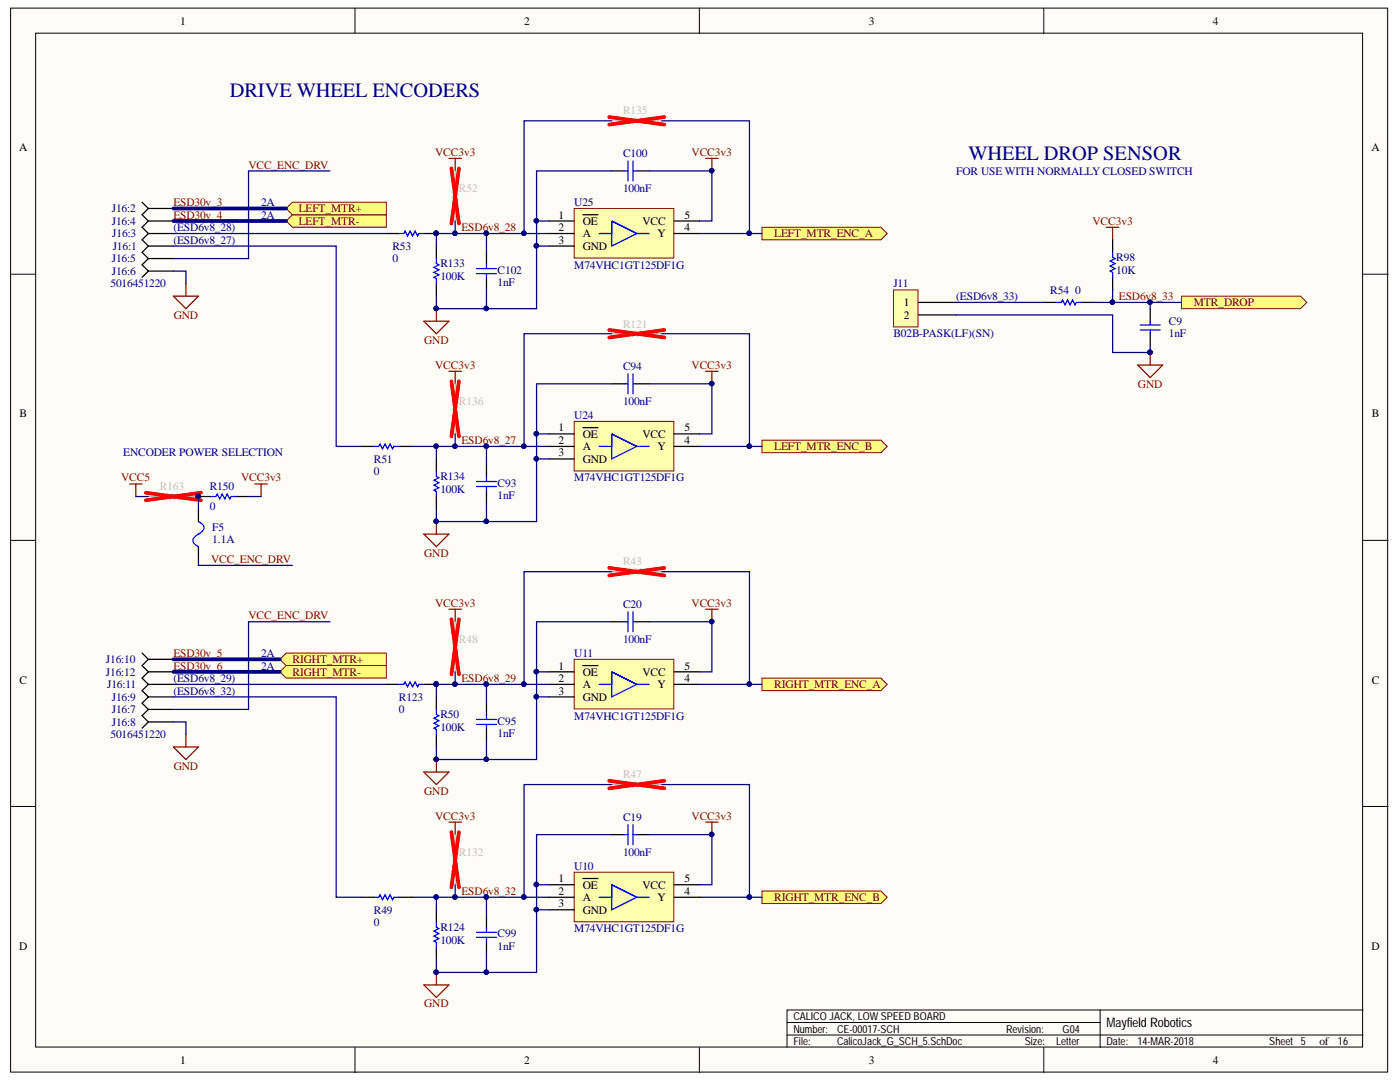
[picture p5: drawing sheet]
<svg xmlns="http://www.w3.org/2000/svg" width="279mm" height="216mm" viewBox="0 0 279 216" stroke-linecap="round" stroke-linejoin="round" font-family="sans-serif">
<g fill="#fffcf8" stroke="#000" stroke-width=".2">
<path d="M2.1 1.6h274.8v212.3h-274.8z"/>
<path d="M7.1 6.6h264.8v202.3h-264.8z"/>
</g>
<g fill="none" stroke="#000" stroke-width=".2">
<path d="M70.8 1.6v5M139.6 1.6v5M208.3 1.6v5M2.1 54.7h5M272 54.7h5M2.1 107.8h5M272 107.8h5M2.1 160.9h5M272 160.9h5M70.8 209v5M139.6 209v5M157.1 206.5h114.9"/>
<path d="M157.1 204h62.5M208.3 209v5M219.6 201.5v7.5M272 201.5h-114.9v7.5"/>
</g>
<g fill="#ffff80" stroke="#800000" stroke-width=".2">
<path d="M152.1 45.3h23.7l1.3 1.3-1.3 1.2h-23.7z" fill-rule="evenodd"/>
<path d="M152.1 87.8h23.7l1.3 1.3-1.3 1.2h-23.7z" fill-rule="evenodd"/>
<path d="M235.8 59.1h23.7l1.3 1.2-1.3 1.3h-23.7z" fill-rule="evenodd"/>
<path d="M152.1 135.3h23.7l1.3 1.3-1.3 1.2h-23.7z" fill-rule="evenodd"/>
<path d="M152.1 177.8h23.7l1.3 1.2-1.3 1.3h-23.7z" fill-rule="evenodd"/>
</g>
<g fill="none" stroke="#000" stroke-width=".25">
<path d="M77.1 46.6h2.5M84.6 46.6h2.5M97.1 50.3v2.5M97.1 55.3v2.5M222.1 47.8v2.5M222.1 55.3v2.5M229.5 61.6v2.5M229.5 66.6v2.5M72.1 89.1h2.5M79.6 89.1h2.5M97.1 92.8v2.5M97.1 97.8v2.5"/>
<path d="M77.1 136.6h2.5M84.6 136.6h2.5M97.1 140.3v2.5M97.1 145.3v2.5M72.1 179h2.5M79.6 179h2.5M97.1 182.8v2.5M97.1 187.8v2.5"/>
</g>
<g fill="none" stroke="#00f" stroke-width=".25">
<path d="M79.6 46.6h1l.2-.5 .5 1 .5-1 .5 1 .5-1 .5 1 .3-.5h1M95.1 53.6h4M95.1 54.6h4M97.1 52.8v.8M97.1 54.6v.7M222.1 50.3v1l.5 .3-1 .5 1 .5-1 .5 1 .5-1 .5 .5 .2v1M227.5 64.8h4M227.5 65.8h4M229.5 64.1v.7M229.5 65.8v.8M74.6 89.1h1l.2-.5 .5 1 .5-1 .5 1 .5-1 .5 1 .3-.5h1M95.1 96.1h4"/>
<path d="M95.1 97.1h4M97.1 95.3v.8M97.1 97.1v.7M79.6 136.6h1l.2-.5 .5 1 .5-1 .5 1 .5-1 .5 1 .3-.5h1M95.1 143.6h4M95.1 144.6h4M97.1 142.8v.8M97.1 144.6v.7M74.6 179h1l.2-.5 .5 1 .5-1 .5 1 .5-1 .5 1 .3-.5h1M95.1 186h4M95.1 187h4M97.1 185.3v.7"/>
<path d="M97.1 187v.8"/>
</g>
<g fill="none" stroke="#800000" stroke-width=".25">
<path d="M89.6 31.6h2.5M90.8 31.6v2.5M220.8 45.3h2.5M222.1 45.3v2.5M84.6 64.1h5l-2.5 2.5zM87.1 61.6v2.5M89.6 74.1h2.5M90.8 74.1v2.5M227 72.8h5l-2.5 2.5zM229.5 70.3v2.5M84.6 106.6h5l-2.5 2.5zM87.1 104.1v2.5"/>
<path d="M89.6 121.6h2.5M90.8 121.6v2.5M84.6 154.1h5l-2.5 2.4zM87.1 151.6v2.5M89.6 164h2.5M90.8 164v2.5M84.6 196.5h5l-2.5 2.5zM87.1 194v2.5"/>
</g>
<g fill="#000080" stroke="#000080" stroke-width=".2">
<circle cx="87" cy="61.5" r=".45"/>
<circle cx="87" cy="104" r=".45"/>
<circle cx="229.5" cy="70.3" r=".45"/>
<circle cx="87" cy="151.5" r=".45"/>
<circle cx="87" cy="194" r=".45"/>
<circle cx="87" cy="46.5" r=".45"/>
<circle cx="87" cy="136.5" r=".45"/>
</g>
<path d="M90.8 34.1v3.5l.5 .3-1 .5 1 .5-1 .5 1 .5-1 .5 .5 .2v3.5M90.8 76.6v3.5l.5 .2-1 .5 1 .5-1 .5 1 .5-1 .5 .5 .3v3.5M90.8 124.1v3.5l.5 .2-1 .5 1 .5-1 .5 1 .5-1 .5 .5 .3v3.5M90.8 166.5v3.5l.5 .3-1 .5 1 .5-1 .5 1 .5-1 .5 .5 .2v3.5" fill="none" stroke="#bfbebc" stroke-width=".25"/>
<path d="M90.1 33.6l1.5 11M91.6 33.6l-1.5 11M90.1 76.1l1.5 11M91.6 76.1l-1.5 11M90.1 123.6l1.5 11M91.6 123.6l-1.5 11M90.1 166l1.5 11M91.6 166l-1.5 11" fill="none" stroke="#f00" stroke-width=".75"/>
<g fill="#ffff80" stroke="#800000" stroke-width=".2">
<path d="M57.1 44.1l1.2-1.2h18.8v2.4h-18.8z" fill-rule="evenodd"/>
<path d="M57.1 41.6l1.2-1.2h18.8v2.5h-18.8z" fill-rule="evenodd"/>
</g>
<path d="M34.6 59.1h5l-2.5 2.5zM37.1 56.6v2.5M25.9 96.6h2.5M27.1 96.6v2.5" fill="none" stroke="#800000" stroke-width=".25"/>
<g fill="#ffff80" stroke="#800000" stroke-width=".2">
<path d="M55.8 131.6l1.3-1.3h20v2.5h-20z" fill-rule="evenodd"/>
<path d="M55.8 134.1l1.3-1.3h20v2.5h-20z" fill-rule="evenodd"/>
</g>
<path d="M34.6 149.1h5l-2.5 2.5zM37.1 146.6v2.5" fill="none" stroke="#800000" stroke-width=".25"/>
<path d="M208.3 60.3h2.5M215.8 60.3h2.5" fill="none" stroke="#000" stroke-width=".25"/>
<path d="M210.8 60.3h1l.3-.5 .5 1 .5-1 .5 1 .5-1 .5 1 .2-.5h1" fill="none" stroke="#00f" stroke-width=".25"/>
<path d="M114.6 41.6h19.9v9.9h-19.9z" fill="#ffffb0" stroke="#800000" stroke-width=".2"/>
<path d="M109.6 44.1h5M109.6 46.6h5M109.6 49.1h5M116.3 42.9h3M134.6 44.1h5M134.6 46.6h5" fill="none" stroke="#000" stroke-width=".25"/>
<path d="M119.6 46.6h2.5v-2.5v5l5-2.5-5-2.5 5 2.5h2.5" fill="none" stroke="#00f" stroke-width=".25"/>
<path d="M114.6 84.1h19.9v9.9h-19.9z" fill="#ffffb0" stroke="#800000" stroke-width=".2"/>
<path d="M109.6 86.6h5M109.6 89.1h5M109.6 91.6h5M116.3 85.3h3M134.6 86.6h5M134.6 89.1h5" fill="none" stroke="#000" stroke-width=".25"/>
<path d="M119.6 89.1h2.5v-2.5v5l5-2.5-5-2.5 5 2.5h2.5" fill="none" stroke="#00f" stroke-width=".25"/>
<path d="M114.6 131.6h19.9v9.9h-19.9z" fill="#ffffb0" stroke="#800000" stroke-width=".2"/>
<path d="M109.6 134.1h5M109.6 136.6h5M109.6 139.1h5M116.3 132.8h3M134.6 134.1h5M134.6 136.6h5" fill="none" stroke="#000" stroke-width=".25"/>
<path d="M119.6 136.6h2.5v-2.5v5l5-2.5-5-2.5 5 2.5h2.5" fill="none" stroke="#00f" stroke-width=".25"/>
<path d="M114.6 174h19.9v9.9h-19.9z" fill="#ffffb0" stroke="#800000" stroke-width=".2"/>
<g fill="none" stroke="#000" stroke-width=".25">
<path d="M122.1 34.1h2.5M127.1 34.1h2.5M28.4 40.4l1.2 1.2M29.6 49.1h5M29.6 46.6l-1.2 1.2 1.2 1.3M29.6 49.1l-1.2 1.2 1.2 1.3M29.6 41.6h5M29.6 41.6l-1.2 1.3 1.2 1.2M29.6 46.6h5M29.6 44.1l-1.2 1.2 1.2 1.3M29.6 44.1h5M29.6 51.6h5"/>
<path d="M29.6 51.6l-1.2 1.2 1.2 1.3M29.6 54.1h5M29.6 54.1l-1.2 1.2M87.1 49.1v2.5M87.1 56.6v2.5M122.1 76.6h2.5M127.1 76.6h2.5M39.6 99.1h2.5M47.1 99.1h2.5M87.1 91.6v2.5M87.1 99.1v2.5M28.4 130.3l1.2 1.3"/>
<path d="M29.6 139.1l-1.2 1.2 1.2 1.3M29.6 139.1h5M29.6 136.6l-1.2 1.2 1.2 1.3M29.6 131.6h5M29.6 131.6l-1.2 1.2 1.2 1.3M29.6 136.6h5M29.6 134.1l-1.2 1.2 1.2 1.3M29.6 134.1h5M87.1 139.1v2.5M122.1 124.1h2.5M127.1 124.1h2.5M29.6 141.6h5"/>
<path d="M29.6 141.6l-1.2 1.2 1.2 1.3M29.6 144.1h5M29.6 144.1l-1.2 1.2M87.1 146.6v2.5M109.6 176.5h5M109.6 179h5M116.3 175.3h3M122.1 166.5h2.5M127.1 166.5h2.5M134.6 176.5h5M134.6 179h5M87.1 181.5v2.5"/>
<path d="M87.1 189v2.5M109.6 181.5h5"/>
</g>
<g fill="none" stroke="#00f" stroke-width=".25">
<path d="M124.6 34.1h.7M125.3 32.1v4M126.3 32.1v4M126.3 34.1h.8M87.1 51.6v1l.5 .2-1 .5 1 .5-1 .5 1 .5-1 .5 .5 .3v1M124.6 76.6h.7M125.3 74.6v4M126.3 74.6v4M126.3 76.6h.8M42.1 99.1h1l.3-.5 .5 1 .5-1 .5 1 .5-1 .5 1 .2-.5h1M87.1 94.1v1l.5 .2-1 .5 1 .5-1 .5 1 .5-1 .5 .5 .3v1M124.6 124.1h.7"/>
<path d="M125.3 122.1v4M126.3 122.1v4M126.3 124.1h.8M87.1 141.6v1l.5 .2-1 .5 1 .5-1 .5 1 .5-1 .5 .5 .3v1M119.6 179h2.5v-2.5v5l5-2.5-5-2.5 5 2.5h2.5M124.6 166.5h.7M125.3 164.5v4M126.3 164.5v4M126.3 166.5h.8M87.1 184v1l.5 .3-1 .5 1 .5-1 .5 1 .5-1 .5 .5 .2v1"/>
</g>
<path d="M140.8 31.6h2.5M142.1 31.6v2.5M140.8 74.1h2.5M142.1 74.1v2.5M50.9 96.6h2.4M52.1 96.6v2.5M140.8 121.6h2.5M142.1 121.6v2.5M140.8 164h2.5M142.1 164v2.5" fill="none" stroke="#800000" stroke-width=".25"/>
<g fill="#000080" stroke="#000080" stroke-width=".2">
<circle cx="142" cy="34.1" r=".45"/>
<circle cx="142" cy="76.5" r=".45"/>
<circle cx="142" cy="124" r=".45"/>
<circle cx="142" cy="166.5" r=".45"/>
<circle cx="39.6" cy="99" r=".45"/>
</g>
<path d="M122.1 24.1h3.5l.2-.5 .5 1 .5-1 .5 1 .5-1 .5 1 .3-.5h3.5M122.1 66.6h3.5l.2-.5 .5 1 .5-1 .5 1 .5-1 .5 1 .3-.5h3.5M29.6 99.1h3.5l.3-.5 .5 1 .5-1 .5 1 .5-1 .5 1 .2-.5h3.5M122.1 114.1h3.5l.2-.5 .5 1 .5-1 .5 1 .5-1 .5 1 .3-.5h3.5M122.1 156.5h3.5l.2-.5 .5 1 .5-1 .5 1 .5-1 .5 1 .3-.5h3.5" fill="none" stroke="#bfbebc" stroke-width=".25"/>
<path d="M121.6 23.4l11 1.5M132.6 23.4l-11 1.5M121.6 65.8l11 1.5M132.6 65.8l-11 1.5M29.1 98.3l11 1.5M40.1 98.3l-11 1.5M121.6 113.3l11 1.5M132.6 113.3l-11 1.5M121.6 155.8l11 1.5M132.6 155.8l-11 1.5" fill="none" stroke="#f00" stroke-width=".75"/>
<path d="M178.3 57.8h4.9v7.4h-4.9z" fill="#ffffb0" stroke="#800000" stroke-width=".2"/>
<path d="M183.3 60.3h7.5M183.3 62.8h7.5M39.6 101.6v2.5M39.6 109.1v2.5" fill="none" stroke="#000" stroke-width=".25"/>
<path d="M39.6 104.1l.2 .1a1.16 1.16 0 0 1 .9 1.1 1.16 1.16 0 0 1-.9 1.1l-.3 .2a1.18 1.18 0 0 0-.9 1.1 1.18 1.18 0 0 0 .6 1.1l.4 .3" fill="none" stroke="#00f" stroke-width=".25"/>
<g fill="none" stroke="#000080" stroke-width=".25">
<path d="M65.8 34.1h-16.2v17.5h-15M122.1 34.1h-15v10M122.1 24.1h-17.5v22.5M129.6 34.1h12.5v10h-2.5M132.1 24.1h17.5v22.5M34.6 49.1h32.5v40h5M34.6 54.1h2.5v2.5M34.6 46.6h42.5M90.8 44.1v2.5M97.1 57.8v3.8h-10v-2.5M97.1 46.6v3.7M107.1 49.1h2.5"/>
<path d="M109.6 44.1h-2.5v17.5h-10M109.6 46.6h-22.5v2.5M139.6 46.6h12.5M222.1 57.8v2.5M122.1 76.6h-15v10M122.1 66.6h-17.5v22.5M129.6 76.6h12.5v10h-2.5M132.1 66.6h17.5v22.5M190.8 62.8h31.3v7.5h7.4v-1.2M190.8 60.3h17.5M218.3 60.3h17.5M229.5 60.3v1.3"/>
<path d="M27.1 99.1h2.5M39.6 99.1v2.5M49.6 99.1h2.5M82.1 89.1h27.5M87.1 89.1v2.5M90.8 86.6v2.5M97.1 89.1v3.7M107.1 91.6h2.5M109.6 86.6h-2.5v17.5h-10M139.6 89.1h12.5M39.6 111.6v1.2h18.7M97.1 100.3v3.8h-10v-2.5"/>
<path d="M122.1 114.1h-17.5v22.5M132.1 114.1h17.5v22.5M34.6 139.1h32.5v39.9h5M34.6 136.6h42.5M65.8 124.1h-16.2v17.5h-15M90.8 134.1v2.5M97.1 136.6v3.7M107.1 139.1h2.5M109.6 134.1h-2.5v17.5h-10M109.6 136.6h-22.5v2.5M122.1 124.1h-15v10M129.6 124.1h12.5v10h-2.5"/>
<path d="M139.6 136.6h12.5M34.6 144.1h2.5v2.5M97.1 147.8v3.8h-10v-2.5M122.1 156.5h-17.5v22.5M132.1 156.5h17.5v22.5M82.1 179h27.5M87.1 179v2.5M90.8 176.5v2.5M97.1 179v3.8M109.6 176.5h-2.5v17.5h-10M122.1 166.5h-15v10M129.6 166.5h12.5v10h-2.5"/>
<path d="M139.6 179h12.5M97.1 190.3v3.7h-10v-2.5M107.1 181.5h2.5"/>
</g>
<g fill="#000080" stroke="#000080" stroke-width=".2">
<circle cx="87" cy="46.5" r=".45"/>
<circle cx="97" cy="46.5" r=".45"/>
<circle cx="87" cy="61.5" r=".45"/>
<circle cx="97" cy="61.5" r=".45"/>
<circle cx="87" cy="89" r=".45"/>
<circle cx="97" cy="89" r=".45"/>
<circle cx="87" cy="104" r=".45"/>
<circle cx="97" cy="104" r=".45"/>
<circle cx="229.5" cy="60.3" r=".45"/>
<circle cx="87" cy="136.5" r=".45"/>
<circle cx="97" cy="136.5" r=".45"/>
<circle cx="87" cy="151.5" r=".45"/>
<circle cx="97" cy="151.5" r=".45"/>
<circle cx="87" cy="179" r=".45"/>
<circle cx="97" cy="179" r=".45"/>
<circle cx="87" cy="194" r=".45"/>
<circle cx="97" cy="194" r=".45"/>
<circle cx="229.5" cy="70.3" r=".45"/>
<circle cx="222" cy="60.3" r=".45"/>
<circle cx="149.5" cy="46.5" r=".45"/>
<circle cx="149.5" cy="89" r=".45"/>
<circle cx="149.5" cy="136.5" r=".45"/>
<circle cx="149.5" cy="179" r=".45"/>
<circle cx="107" cy="44" r=".45"/>
<circle cx="107" cy="49" r=".45"/>
<circle cx="107" cy="86.5" r=".45"/>
<circle cx="107" cy="91.5" r=".45"/>
<circle cx="107" cy="134" r=".45"/>
<circle cx="107" cy="139" r=".45"/>
<circle cx="107" cy="176.5" r=".45"/>
<circle cx="107" cy="181.5" r=".45"/>
<circle cx="142" cy="34.1" r=".45"/>
<circle cx="142" cy="76.5" r=".45"/>
<circle cx="142" cy="124" r=".45"/>
<circle cx="142" cy="166.5" r=".45"/>
<circle cx="104.5" cy="46.5" r=".45"/>
<circle cx="90.8" cy="46.5" r=".45"/>
<circle cx="90.8" cy="89" r=".45"/>
<circle cx="104.5" cy="89" r=".45"/>
<circle cx="90.8" cy="136.5" r=".45"/>
<circle cx="104.5" cy="136.5" r=".45"/>
<circle cx="90.8" cy="179" r=".45"/>
<circle cx="104.5" cy="179" r=".45"/>
<circle cx="39.6" cy="99" r=".45"/>
</g>
<path d="M34.6 44.1h22.5M34.6 41.6h22.5M34.6 131.6h21.2M34.6 134.1h21.2" fill="none" stroke="#000080" stroke-width=".75"/>
<g font-size="4.1" fill="#000080">
<text x="45.8" y="19.5">DRIVE WHEEL ENCODERS</text>
<text x="193.3" y="32">WHEEL DROP SENSOR</text>
</g>
<text font-size="2.6" x="220.8" y="205">Mayfield Robotics</text>
<g font-size="2.3">
<text x="35.9" y="4.9">1</text>
<text x="104.6" y="4.9">2</text>
<text x="173.4" y="4.9">3</text>
<text x="242.1" y="4.9">4</text>
<text x="3.8" y="30.2">A</text>
<text x="273.7" y="30.2">A</text>
<text x="111.5" y="43.6">1</text>
<text x="111.5" y="46.1">2</text>
<text x="116.3" y="44.9">OE</text>
<text x="116.3" y="47.4">A</text>
<text x="128.2" y="44.9">VCC</text>
<text x="131.2" y="47.4">Y</text>
<text x="136.6" y="46.1">4</text>
<text x="136.6" y="43.6">5</text>
<text x="111.5" y="48.6">3</text>
<text x="116.3" y="49.9">GND</text>
<text x="180.4" y="61.1">1</text>
<text x="180.4" y="63.6">2</text>
<text x="3.9" y="83.3">B</text>
<text x="273.8" y="83.3">B</text>
<text x="111.5" y="86.1">1</text>
<text x="111.5" y="88.6">2</text>
<text x="116.3" y="87.4">OE</text>
<text x="116.3" y="89.8">A</text>
<text x="128.2" y="87.4">VCC</text>
<text x="131.2" y="89.8">Y</text>
<text x="136.6" y="88.6">4</text>
<text x="136.6" y="86.1">5</text>
<text x="111.5" y="91.1">3</text>
<text x="116.3" y="92.3">GND</text>
<text x="3.9" y="136.4">C</text>
<text x="111.5" y="133.6">1</text>
<text x="111.5" y="136.1">2</text>
<text x="116.3" y="134.8">OE</text>
<text x="116.3" y="137.3">A</text>
<text x="128.2" y="134.8">VCC</text>
<text x="131.2" y="137.3">Y</text>
<text x="136.6" y="136.1">4</text>
<text x="136.6" y="133.6">5</text>
<text x="273.8" y="136.4">C</text>
<text x="111.5" y="138.6">3</text>
<text x="116.3" y="139.8">GND</text>
<text x="111.5" y="176.1">1</text>
<text x="111.5" y="178.6">2</text>
<text x="116.3" y="177.3">OE</text>
<text x="116.3" y="179.8">A</text>
<text x="128.2" y="177.3">VCC</text>
<text x="131.2" y="179.8">Y</text>
<text x="136.6" y="178.6">4</text>
<text x="136.6" y="176.1">5</text>
<text x="111.5" y="181">3</text>
<text x="116.3" y="182.3">GND</text>
<text x="3.8" y="189.5">D</text>
<text x="273.7" y="189.5">D</text>
<text x="263.3" y="208.5">of</text>
<text x="35.9" y="212.2">1</text>
<text x="104.6" y="212.2">2</text>
<text x="173.4" y="212.2">3</text>
<text x="242.1" y="212.2">4</text>
</g>
<g font-size="2.3" fill="#bfbebc">
<text x="124.3" y="22.8">R135</text>
<text x="91.6" y="38.4">R52</text>
<text x="124.3" y="65.4">R121</text>
<text x="91.6" y="80.8">R136</text>
<text x="31.9" y="97.8">R163</text>
<text x="124.3" y="112.8">R43</text>
<text x="91.6" y="128.4">R48</text>
<text x="124.3" y="155.3">R47</text>
<text x="91.6" y="170.8">R132</text>
</g>
<g font-size="2.3" fill="#800000">
<text x="49.6" y="33.7">VCC_ENC_DRV</text>
<text x="86.9" y="31.1">VCC3v3</text>
<text x="138" y="31.1">VCC3v3</text>
<text x="34.6" y="41.1">ESD30v_3</text>
<text x="34.6" y="43.6">ESD30v_4</text>
<text x="59.6" y="44.9">LEFT_MTR-</text>
<text x="59.6" y="42.4">LEFT_MTR+</text>
<text x="92.1" y="46.1">ESD6v8_28</text>
<text x="154.5" y="47.4">LEFT_MTR_ENC_A</text>
<text x="218.1" y="44.9">VCC3v3</text>
<text x="223.3" y="59.9">ESD6v8_33</text>
<text x="34.7" y="63.6">GND</text>
<text x="238.3" y="61.1">MTR_DROP</text>
<text x="84.7" y="68.6">GND</text>
<text x="86.9" y="73.6">VCC3v3</text>
<text x="138" y="73.6">VCC3v3</text>
<text x="227.1" y="77.4">GND</text>
<text x="92.1" y="88.6">ESD6v8_27</text>
<text x="154.5" y="89.8">LEFT_MTR_ENC_B</text>
<text x="24.2" y="96.1">VCC5</text>
<text x="48.1" y="96.1">VCC3v3</text>
<text x="42.1" y="112.3">VCC_ENC_DRV</text>
<text x="84.7" y="111.1">GND</text>
<text x="49.6" y="123.5">VCC_ENC_DRV</text>
<text x="86.9" y="121.1">VCC3v3</text>
<text x="138" y="121.1">VCC3v3</text>
<text x="34.6" y="131.1">ESD30v_5</text>
<text x="34.6" y="133.6">ESD30v_6</text>
<text x="58.4" y="132.3">RIGHT_MTR+</text>
<text x="58.4" y="134.8">RIGHT_MTR-</text>
<text x="92.1" y="136.1">ESD6v8_29</text>
<text x="154.5" y="137.3">RIGHT_MTR_ENC_A</text>
<text x="34.7" y="153.6">GND</text>
<text x="84.7" y="158.6">GND</text>
<text x="86.9" y="163.5">VCC3v3</text>
<text x="138" y="163.5">VCC3v3</text>
<text x="92.1" y="178.6">ESD6v8_32</text>
<text x="154.5" y="179.8">RIGHT_MTR_ENC_B</text>
<text x="84.7" y="201">GND</text>
</g>
<g font-size="2.3" fill="#000080">
<text x="124.3" y="31.4">C100</text>
<text x="190.8" y="34.8">FOR USE WITH NORMALLY CLOSED SWITCH</text>
<text x="52.1" y="41.1">2A</text>
<text x="114.6" y="41.1">U25</text>
<text x="124.3" y="38.4">100nF</text>
<text x="22.3" y="42.4">J16:2</text>
<text x="22.3" y="44.9">J16:4</text>
<text x="22.4" y="47.4">J16:3</text>
<text x="34.6" y="46.1">(ESD6v8_28)</text>
<text x="52.1" y="43.6">2A</text>
<text x="22.3" y="52.3">J16:5</text>
<text x="22.5" y="49.9">J16:1</text>
<text x="34.6" y="48.6">(ESD6v8_27)</text>
<text x="78.3" y="52.3">0</text>
<text x="78.3" y="49.9">R53</text>
<text x="87.9" y="53.4">R133</text>
<text x="114.6" y="53.6">M74VHC1GT125DF1G</text>
<text x="222.8" y="52.1">R98</text>
<text x="22.1" y="57.3">5016451220</text>
<text x="22.3" y="54.9">J16:6</text>
<text x="87.9" y="55.9">100K</text>
<text x="99.3" y="57.1">1nF</text>
<text x="99.3" y="54.6">C102</text>
<text x="178.3" y="57.3">J11</text>
<text x="190.8" y="59.9">(ESD6v8_33)</text>
<text x="209.6" y="58.6">R54</text>
<text x="214.6" y="58.6">0</text>
<text x="222.8" y="54.6">10K</text>
<text x="233.3" y="64.9">C9</text>
<text x="178.3" y="67.3">B02B-PASK(LF)(SN)</text>
<text x="233.3" y="67.3">1nF</text>
<text x="124.3" y="73.8">C94</text>
<text x="114.6" y="83.6">U24</text>
<text x="124.3" y="80.8">100nF</text>
<text x="24.6" y="91.1">ENCODER POWER SELECTION</text>
<text x="74.6" y="94.9">0</text>
<text x="74.6" y="92.3">R51</text>
<text x="87.9" y="95.8">R134</text>
<text x="41.9" y="101.8">0</text>
<text x="41.9" y="97.8">R150</text>
<text x="87.9" y="98.3">100K</text>
<text x="99.3" y="99.6">1nF</text>
<text x="99.3" y="97.1">C93</text>
<text x="114.6" y="96.1">M74VHC1GT125DF1G</text>
<text x="42.4" y="105.9">F5</text>
<text x="42.4" y="108.3">1.1A</text>
<text x="124.3" y="121.3">C20</text>
<text x="52.1" y="131.1">2A</text>
<text x="114.6" y="131.1">U11</text>
<text x="124.3" y="128.4">100nF</text>
<text x="21.1" y="132.3">J16:10</text>
<text x="21.1" y="134.8">J16:12</text>
<text x="21.4" y="137.3">J16:11</text>
<text x="34.6" y="136.1">(ESD6v8_29)</text>
<text x="52.1" y="133.6">2A</text>
<text x="22.3" y="142.3">J16:7</text>
<text x="22.3" y="139.8">J16:9</text>
<text x="34.6" y="138.6">(ESD6v8_32)</text>
<text x="79.6" y="142.3">0</text>
<text x="79.6" y="139.8">R123</text>
<text x="87.9" y="143.3">R50</text>
<text x="114.6" y="143.6">M74VHC1GT125DF1G</text>
<text x="22.1" y="147.3">5016451220</text>
<text x="22.3" y="144.9">J16:8</text>
<text x="87.9" y="145.8">100K</text>
<text x="99.3" y="147.1">1nF</text>
<text x="99.3" y="144.6">C95</text>
<text x="124.3" y="163.8">C19</text>
<text x="114.6" y="173.5">U10</text>
<text x="124.3" y="170.8">100nF</text>
<text x="74.6" y="184.8">0</text>
<text x="74.6" y="182.3">R49</text>
<text x="87.9" y="185.8">R124</text>
<text x="87.9" y="188.3">100K</text>
<text x="99.3" y="189.6">1nF</text>
<text x="99.3" y="187">C99</text>
<text x="114.6" y="186">M74VHC1GT125DF1G</text>
</g>
<g font-size="2.2">
<text x="158.3" y="203.5">CALICOJACK, LOW SPEEDBOARD</text>
<text x="158.3" y="206.1">Number:</text>
<text x="158.3" y="208.5">File:</text>
<text x="167" y="206.1">CE-00017-SCH</text>
<text x="167" y="208.5">CalicoJack_G_SCH_5.SchDoc</text>
<text x="200.8" y="206.1">Revision:</text>
<text x="204.5" y="208.5">Size:</text>
<text x="210.8" y="208.5">Letter</text>
<text x="212" y="206.1">G04</text>
<text x="220.8" y="208.5">Date:</text>
<text x="227" y="208.5">14-MAR-2018</text>
<text x="253.3" y="208.5">Sheet 5</text>
<text x="267" y="208.5">16</text>
</g>
</svg>
